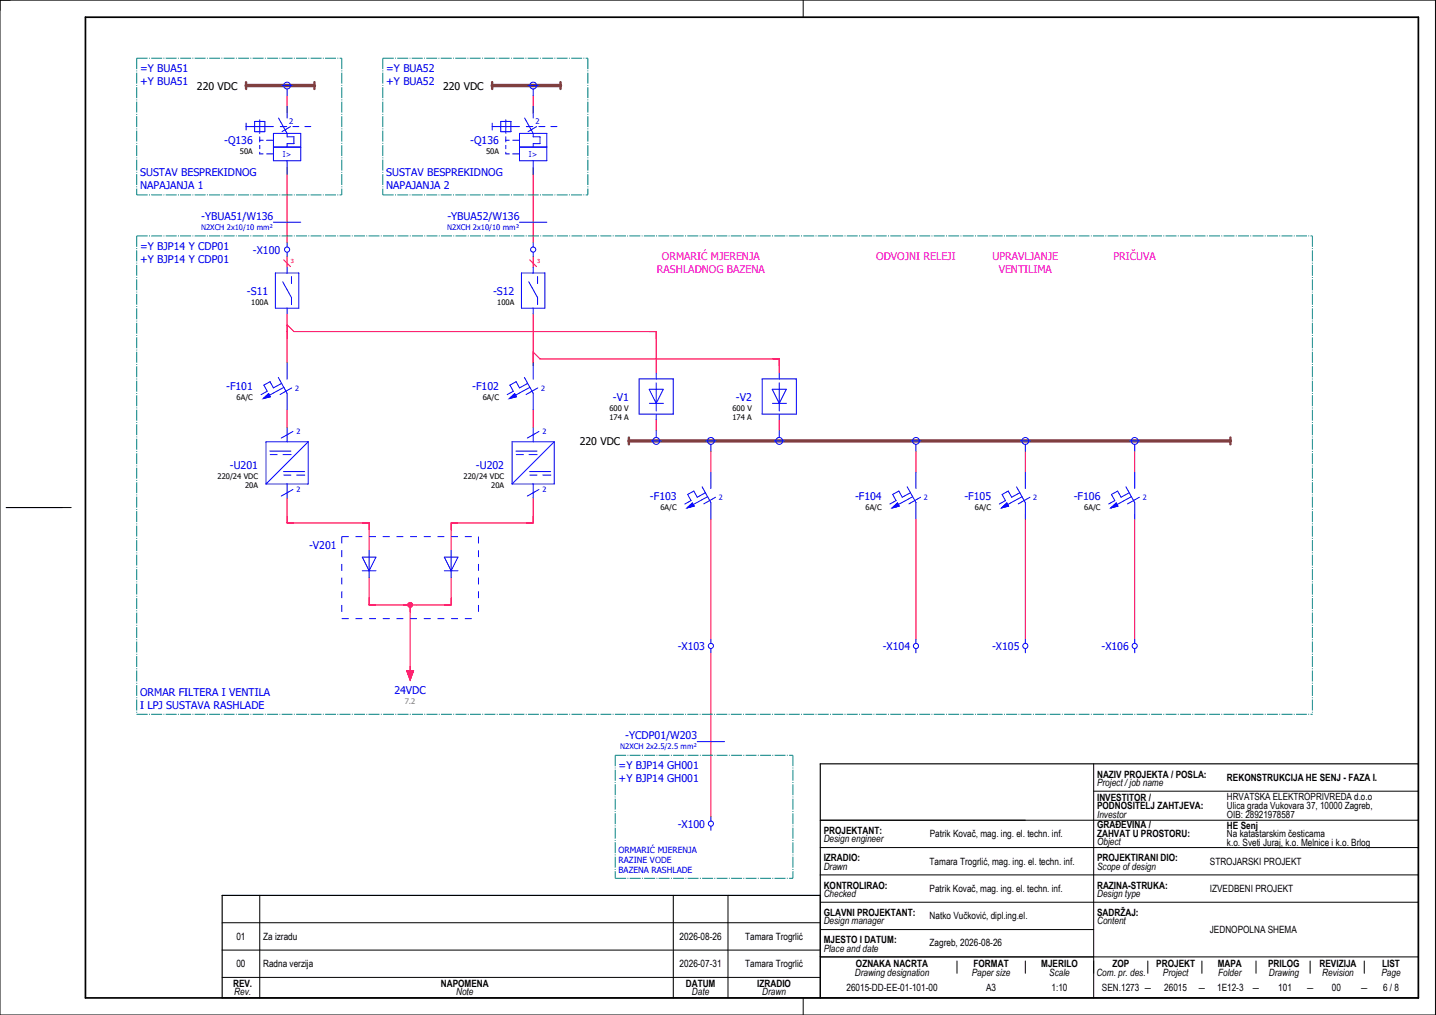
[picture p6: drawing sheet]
<svg xmlns="http://www.w3.org/2000/svg" width="420mm" height="297mm" viewBox="0 0 420 297" stroke-linecap="round" stroke-linejoin="round" font-family="sans-serif">
<g fill="none" stroke="#000" stroke-width=".29">
<path d="M0 0h420v297h-420zM235 0v5M1.8 148.5h19M320 231.5h95M320 223.5v68.5M415 223.5v68.5h-350M240 240h175M240 256h175M240 248h175M65 278h175M65 270h175M76 262v30"/>
<path d="M197 262v30M213 262v30M240 262v30M240 272h80M240 264h175M65 286h175M235 292v5M240 280h175M280 281.2v3.6M300 281.2v3.6M335.8 281.2v3.6M351.7 281.2v3.6"/>
<path d="M367.5 281.2v3.6M383.3 281.2v3.6M399.2 281.2v3.6"/>
</g>
<path d="M415 223.5h-175v68.5M240 262h-175v30" fill="none" stroke="#000" stroke-width=".35"/>
<path d="M25 5h390v287h-390z" fill="none" stroke="#000" stroke-width=".5"/>
<path d="M72 25h20M144 25h20M184 129h176" fill="none" stroke="#7f3f3f" stroke-width="1"/>
<g fill="none" stroke="#f00" stroke-width=".29">
<path d="M84 28v5M156 28v5M84 49v22M156 49v22M84 75v3.2M156 75v3.2M84 91.9v14.3M84 95l2 2h106v12.2M156 91.9v15.1M84 119.9v5.3M156 119.9v5.3M156 103l2 2h70v4.2"/>
<path d="M192 122.9v3.1M208 132v6.2M228 122.9v3.1M268 132v6.2M300 132v6.2M332 132v6.2M84 145.8v7.2h24v8M156 145.8v7.2h-24v8M208 151.9v35.1M268 151.9v35.1M300 151.9v35.1M332 151.9v35.1"/>
<path d="M108 169v8h24v-8M120 177v20M208 191v48"/>
</g>
<path d="M72 24v2M92 24v2M144 24v2M164 24v2M184 128v2M360 128v2" fill="none" stroke="#7f3f3f" stroke-width=".7"/>
<g fill="none" stroke="#00f" stroke-width=".29">
<path d="M82.5 25h3M84 26v2M154.5 25h3M156 26v2"/>
<circle cx="84" cy="25" r="1"/>
<circle cx="156" cy="25" r="1"/>
</g>
<circle cx="120" cy="177" r=".88" fill="#f00"/>
<g fill="none" stroke="#007f7f" stroke-width=".29" stroke-dasharray="3.2 .4 .3 .4" stroke-linecap="butt">
<path d="M40 17h60M40 17v40M100 17v40M112 17h60M112 17v40M172 17v40M40 57h60M112 57h60M40 69h344M40 69v140M384 69v140M40 209h344"/>
<path d="M180 221h52M180 221v36M232 221v36M180 257h52"/>
</g>
<g fill="none" stroke="#00f" stroke-width=".29">
<path d="M72 37h8M72 36v2M74.5 35.5h3v3h-3zM76 35v4M80 39h8v8h-8zM81.5 34.5l2.5 4.5v1h2v2h-2v1M82 37h1.9M84 31v3.5M85 37l-2.5 1.5M85.7 37h1.7M89.2 37h1.7M144 37h8"/>
<path d="M144 36v2M146.5 35.5h3v3h-3zM148 35v4M152 39h8v8h-8zM153.5 34.5l2.5 4.5v1h2v2h-2v1M154 37h1.9M156 31v3.5M157 37l-2.5 1.5M157.7 37h1.7M161.2 37h1.7M76 40v1.5M76 42.5v1"/>
<path d="M76 44.5v.5h1M76 41h1M78 41h2M78 45h2M80 43h8M84 47v4M148 41h1M148 44.5v.5h1M148 40v1.5M148 42.5v1M150 41h2M150 45h2"/>
<path d="M152 43h8M156 47v4M80 65h8M80.6 79.9h6.8v10.3h-6.8zM84 71v1.3M84 73.8v1.2M84 78.2v1.7M152 65h8M152.6 79.9h6.8v10.3h-6.8zM156 71v1.3M156 73.8v1.2M156 78.2v1.7"/>
<path d="M82.7 82.5l2.6 4.6v2.1M84 90.2v1.7M85.3 80.9v2.1M154.7 82.5l2.6 4.6v2.1M156 90.2v1.7M157.3 80.9v2.1M77 116.6l1.6-1.4 .5 .9zM81.4 110.5l2.6 4.6v4.8M82.4 112.2l-2.4 1.3-1-1.8-1.8 1 1 1.8-1.8 1M83 113.4l-4.2 2.3M84 106.2v4.8M85.4 113.5l-3.5 2"/>
<path d="M149 116.6l1.6-1.4 .5 .9zM153.4 110.5l2.6 4.6v4.8M154.4 112.2l-2.4 1.3-1-1.8-1.8 1 1 1.8-1.8 1M155 113.4l-4.2 2.3M156 106.2v4.8M157.4 113.5l-3.5 2M187 110.9h10v10.3h-10zM189.9 113.9h4.2l-2.1 4.1zM190 118h4.1M192 109.2v1.7M192 112v8.3M223 110.9h10v10.3h-10z"/>
<path d="M225.9 113.9h4.2l-2.1 4.1zM226 118h4.1M228 109.2v1.7M228 112v8.3M78.9 132h6.2M78.9 133h2.3M82.9 133h2.2M82.9 138h6.2M82.9 139h2.3M84 125.2v4.1M85.7 126.3l-3.4 1.9M86.9 139h2.2"/>
<path d="M90.2 129.3v12.3h-12.4M90.2 129.3h-12.4v12.3M90.2 129.3l-12.4 12.3M150.9 132h6.2M150.9 133h2.3M154.9 133h2.2M154.9 138h6.2M154.9 139h2.3M156 125.2v4.1M157.7 126.3l-3.4 1.9M158.9 139h2.2M162.2 129.3v12.3h-12.4"/>
<path d="M162.2 129.3h-12.4v12.3M162.2 129.3l-12.4 12.3M190.5 129h3M192 121.2v1.7M192 126v2M206.5 129h3M208 130v2M208 138.2v4.8M226.5 129h3M228 121.2v1.7M228 126v2M266.5 129h3"/>
<path d="M268 130v2M268 138.2v4.8M298.5 129h3M300 130v2M300 138.2v4.8M330.5 129h3M332 130v2M332 138.2v4.8M84 141.6v4.2M85.7 143.2l-3.4 2M156 141.6v4.2M157.7 143.2l-3.4 2"/>
<path d="M201 148.6l1.6-1.4 .5 .9zM205.4 142.5l2.6 4.6v4.8M206.4 144.2l-2.4 1.3-1-1.8-1.8 1 1 1.8-1.8 1M207 145.4l-4.2 2.3M209.4 145.5l-3.5 2M261 148.6l1.6-1.4 .5 .9zM265.4 142.5l2.6 4.6v4.8M266.4 144.2l-2.4 1.3-1-1.8-1.8 1 1 1.8-1.8 1M267 145.4l-4.2 2.3M269.4 145.5l-3.5 2M293 148.6l1.6-1.4 .5 .9zM297.4 142.5l2.6 4.6v4.8"/>
<path d="M298.4 144.2l-2.4 1.3-1-1.8-1.8 1 1 1.8-1.8 1M299 145.4l-4.2 2.3M301.4 145.5l-3.5 2M325 148.6l1.6-1.4 .5 .9zM329.4 142.5l2.6 4.6v4.8M330.4 144.2l-2.4 1.3-1-1.8-1.8 1 1 1.8-1.8 1M331 145.4l-4.2 2.3M333.4 145.5l-3.5 2M106 163h4l-2 4zM106 167h4M108 161v8M130 167h4"/>
<path d="M130 163h4l-2 4zM132 161v8M208 187v1.3M208 189.8v1.2M268 187v1.3M268 189.8v1.2M300 187v1.3M300 189.8v1.2M332 187v1.3M332 189.8v1.2M204 217h8M208 239v1.3"/>
<path d="M208 241.8v1.2"/>
<circle cx="84" cy="73" r=".75"/>
<circle cx="156" cy="73" r=".75"/>
<circle cx="192" cy="129" r="1"/>
<circle cx="208" cy="129" r="1"/>
<circle cx="228" cy="129" r="1"/>
<circle cx="268" cy="129" r="1"/>
<circle cx="300" cy="129" r="1"/>
<circle cx="332" cy="129" r="1"/>
<circle cx="208" cy="189" r=".75"/>
<circle cx="268" cy="189" r=".75"/>
<circle cx="300" cy="189" r=".75"/>
<circle cx="332" cy="189" r=".75"/>
<circle cx="208" cy="241" r=".75"/>
</g>
<g fill="#00f" stroke="#00f" stroke-width=".29">
<path d="M77 116.6l1.6-1.4 .5 .9z"/>
<path d="M149 116.6l1.6-1.4 .5 .9z"/>
<path d="M201 148.6l1.6-1.4 .5 .9z"/>
<path d="M261 148.6l1.6-1.4 .5 .9z"/>
<path d="M293 148.6l1.6-1.4 .5 .9z"/>
<path d="M325 148.6l1.6-1.4 .5 .9z"/>
</g>
<path d="M100 157h40M100 157v24M140 157v24M100 181h40" fill="none" stroke="#00f" stroke-width=".29" stroke-dasharray="2 2" stroke-linecap="butt"/>
<path d="M83 76l2 2M155 76l2 2M119 196.3h2l-1 2.7zM120 195v1.3" fill="none" stroke="#f00" stroke-width=".29"/>
<path d="M119 196.3h2l-1 2.7z" fill="#f00" stroke="#f00" stroke-width=".29"/>
<g font-size="3.1" fill="#00f">
<text x="41" y="21.1">=Y BUA51</text>
<text x="113" y="21.1">=Y BUA52</text>
<text x="41" y="24.9">+Y BUA51</text>
<text x="113" y="24.9">+Y BUA52</text>
<text x="65.6" y="42.3">-Q136</text>
<text x="137.6" y="42.3">-Q136</text>
<text x="41" y="51.6">SUSTAV BESPREKIDNOG</text>
<text x="113" y="51.6">SUSTAV BESPREKIDNOG</text>
<text x="41" y="55.4">NAPAJANJA 1</text>
<text x="113" y="55.4">NAPAJANJA 2</text>
<text x="58.9" y="64.4">-YBUA51/W136</text>
<text x="130.9" y="64.4">-YBUA52/W136</text>
<text x="41" y="73.1">=Y BJP14 Y CDP01</text>
<text x="41" y="76.9">+Y BJP14 Y CDP01</text>
<text x="74" y="74.4">-X100</text>
<text x="72.3" y="86.3">-S11</text>
<text x="144.3" y="86.3">-S12</text>
<text x="66.2" y="114.3">-F101</text>
<text x="138.2" y="114.3">-F102</text>
<text x="179.3" y="117.3">-V1</text>
<text x="215.3" y="117.3">-V2</text>
<text x="67.3" y="137.3">-U201</text>
<text x="139.2" y="137.3">-U202</text>
<text x="190.2" y="146.3">-F103</text>
<text x="250.2" y="146.3">-F104</text>
<text x="282.2" y="146.3">-F105</text>
<text x="314.2" y="146.3">-F106</text>
<text x="90.4" y="160.6">-V201</text>
<text x="198.3" y="190.3">-X103</text>
<text x="258.3" y="190.3">-X104</text>
<text x="290.3" y="190.3">-X105</text>
<text x="322.3" y="190.3">-X106</text>
<text x="41" y="203.6">ORMAR FILTERA I VENTILA</text>
<text x="115.4" y="203.1">24VDC</text>
<text x="41" y="207.4">I LPJ SUSTAVA RASHLADE</text>
<text x="182.9" y="216.4">-YCDP01/W203</text>
<text x="181" y="225.1">=Y BJP14 GH001</text>
<text x="181" y="228.9">+Y BJP14 GH001</text>
<text x="198.3" y="242.3">-X100</text>
</g>
<g font-size="3.1">
<text x="57.6" y="26.3">220 VDC</text>
<text x="129.6" y="26.3">220 VDC</text>
<text x="169.6" y="130.3">220 VDC</text>
</g>
<g font-size="3.1" fill="#f0f">
<text x="193.7" y="76.1">ORMARIĆ MJERENJA</text>
<text x="256.4" y="76.1">ODVOJNI RELEJI</text>
<text x="290.4" y="76.1">UPRAVLJANJE</text>
<text x="325.8" y="76.1">PRIČUVA</text>
<text x="192.2" y="79.9">RASHLADNOG BAZENA</text>
<text x="292.2" y="79.9">VENTILIMA</text>
</g>
<g font-size="2.9">
<text x="321" y="227.5">NAZIV PROJEKTA / POSLA:</text>
<text x="321" y="230">Project / job name</text>
<text x="359" y="228.6">REKONSTRUKCIJA HE SENJ - FAZA I.</text>
<text x="321" y="234.3">INVESTITOR /</text>
<text x="321" y="236.8">PODNOSITELJ ZAHTJEVA:</text>
<text x="321" y="239.3">Investor</text>
<text x="359" y="234.2">HRVATSKA ELEKTROPRIVREDA d.o.o</text>
<text x="359" y="236.8">Ulica grada Vukovara 37, 10000 Zagreb,</text>
<text x="359" y="239.5">OIB: 28921978587</text>
<text x="241" y="244">PROJEKTANT:</text>
<text x="272" y="245">Patrik Kovač, mag. ing. el. techn. inf.</text>
<text x="321" y="242.3">GRAĐEVINA /</text>
<text x="321" y="244.8">ZAHVAT U PROSTORU:</text>
<text x="359" y="242.6">HE Senj</text>
<text x="359" y="245.1">Na katastarskim česticama</text>
<text x="241" y="246.5">Design engineer</text>
<text x="321" y="247.3">Object</text>
<text x="359" y="247.5">k.o. Sveti Juraj, k.o. Melnice i k.o. Brlog</text>
<text x="241" y="252">IZRADIO:</text>
<text x="241" y="254.5">Drawn</text>
<text x="272" y="253">Tamara Trogrlić, mag. ing. el. techn. inf.</text>
<text x="321" y="252">PROJEKTIRANI DIO:</text>
<text x="321" y="254.5">Scope of design</text>
<text x="354" y="253.1">STROJARSKI PROJEKT</text>
<text x="241" y="260">KONTROLIRAO:</text>
<text x="241" y="262.5">Checked</text>
<text x="272" y="261">Patrik Kovač, mag. ing. el. techn. inf.</text>
<text x="321" y="260">RAZINA-STRUKA:</text>
<text x="321" y="262.5">Design type</text>
<text x="354" y="261">IZVEDBENI PROJEKT</text>
<text x="241" y="268">GLAVNI PROJEKTANT:</text>
<text x="272" y="269">Natko Vučković, dipl.ing.el.</text>
<text x="321" y="268">SADRŽAJ:</text>
<text x="69.2" y="275">01</text>
<text x="77" y="275">Za izradu</text>
<text x="198.9" y="275">2026-08-26</text>
<text x="218" y="275">Tamara Trogrlić</text>
<text x="241" y="270.5">Design manager</text>
<text x="321" y="270.5">Content</text>
<text x="354" y="273.1">JEDNOPOLNA SHEMA</text>
<text x="241" y="278.5">Place and date</text>
<text x="241" y="276">MJESTO I DATUM:</text>
<text x="272" y="276.8">Zagreb, 2026-08-26</text>
<text x="69.2" y="283">00</text>
<text x="77" y="283">Radna verzija</text>
<text x="198.9" y="283">2026-07-31</text>
<text x="218" y="283">Tamara Trogrlić</text>
<text x="250.1" y="285.6">Drawing designation</text>
<text x="250.4" y="283.1">OZNAKA NACRTA</text>
<text x="284.3" y="285.6">Paper size</text>
<text x="284.9" y="283.1">FORMAT</text>
<text x="304.7" y="283.1">MJERILO</text>
<text x="307" y="285.6">Scale</text>
<text x="320.8" y="285.6">Com. pr. des.</text>
<text x="325.5" y="283.1">ZOP</text>
<text x="338.3" y="283.1">PROJEKT</text>
<text x="340.3" y="285.6">Project</text>
<text x="356.3" y="283.1">MAPA</text>
<text x="356.4" y="285.6">Folder</text>
<text x="371.1" y="283.1">PRILOG</text>
<text x="371.3" y="285.6">Drawing</text>
<text x="386.1" y="283.1">REVIZIJA</text>
<text x="386.9" y="285.6">Revision</text>
<text x="404.2" y="285.6">Page</text>
<text x="404.4" y="283.1">LIST</text>
<text x="68.2" y="288.8">REV.</text>
<text x="68.5" y="291.3">Rev.</text>
<text x="129" y="288.8">NAPOMENA</text>
<text x="133.5" y="291.3">Note</text>
<text x="200.7" y="288.8">DATUM</text>
<text x="202.5" y="291.3">Date</text>
<text x="221.6" y="288.8">IZRADIO</text>
<text x="223" y="291.3">Drawn</text>
<text x="247.7" y="290">26015-DD-EE-01-101-00</text>
<text x="288.5" y="290.1">A3</text>
<text x="307.7" y="290">1:10</text>
<text x="322.4" y="290">SEN.1273 ―</text>
<text x="340.7" y="290">26015</text>
<text x="350.5" y="290.1">―</text>
<text x="356.1" y="290">1E12-3</text>
<text x="366.3" y="290.1">―</text>
<text x="374" y="290">101</text>
<text x="382.1" y="290.1">―</text>
<text x="389.7" y="290">00</text>
<text x="398" y="290.1">―</text>
<text x="404.7" y="290.1">6 / 8</text>
</g>
<g font-size="2.5" fill="#00f">
<text x="181" y="249.5">ORMARIĆ MJERENJA</text>
<text x="181" y="252.5">RAZINE VODE</text>
<text x="181" y="255.5">BAZENA RASHLADE</text>
</g>
<g font-size="2.2" fill="#00f">
<text x="84.6" y="36.4">2</text>
<text x="156.6" y="36.4">2</text>
<text x="82.8" y="45.9">I&gt;</text>
<text x="154.8" y="45.9">I&gt;</text>
<text x="58.8" y="67.3">N2XCH 2x10/10 mm²</text>
<text x="130.8" y="67.3">N2XCH 2x10/10 mm²</text>
<text x="181.5" y="219.3">N2XCH 2x2.5/2.5 mm²</text>
</g>
<g font-size="2.2">
<text x="70.2" y="45.2">50A</text>
<text x="142.2" y="45.2">50A</text>
<text x="73.5" y="89.2">100A</text>
<text x="145.5" y="89.2">100A</text>
<text x="69.2" y="117.2">6A/C</text>
<text x="141.2" y="117.2">6A/C</text>
<text x="178.3" y="122.9">174 A</text>
<text x="178.3" y="120.2">600 V</text>
<text x="214.3" y="122.9">174 A</text>
<text x="214.3" y="120.2">600 V</text>
<text x="63.6" y="140.2">220/24 VDC</text>
<text x="71.7" y="142.9">20A</text>
<text x="135.6" y="140.2">220/24 VDC</text>
<text x="143.7" y="142.9">20A</text>
<text x="193.2" y="149.2">6A/C</text>
<text x="253.2" y="149.2">6A/C</text>
<text x="285.2" y="149.2">6A/C</text>
<text x="317.2" y="149.2">6A/C</text>
</g>
<text font-size="2.2" fill="#7ca552" x="118.4" y="206">7.2</text>
<g font-size="2.1" fill="#00f">
<text x="86.3" y="114.3">2</text>
<text x="158.3" y="114.3">2</text>
<text x="86.7" y="127.1">2</text>
<text x="158.7" y="127.1">2</text>
<text x="86.7" y="144.1">2</text>
<text x="158.7" y="144.1">2</text>
<text x="210.3" y="146.3">2</text>
<text x="270.3" y="146.3">2</text>
<text x="302.3" y="146.3">2</text>
<text x="334.3" y="146.3">2</text>
</g>
<g font-size="1.6" fill="#f00">
<text x="85.1" y="77.1">3</text>
<text x="157.1" y="77.1">3</text>
</g>
</svg>
